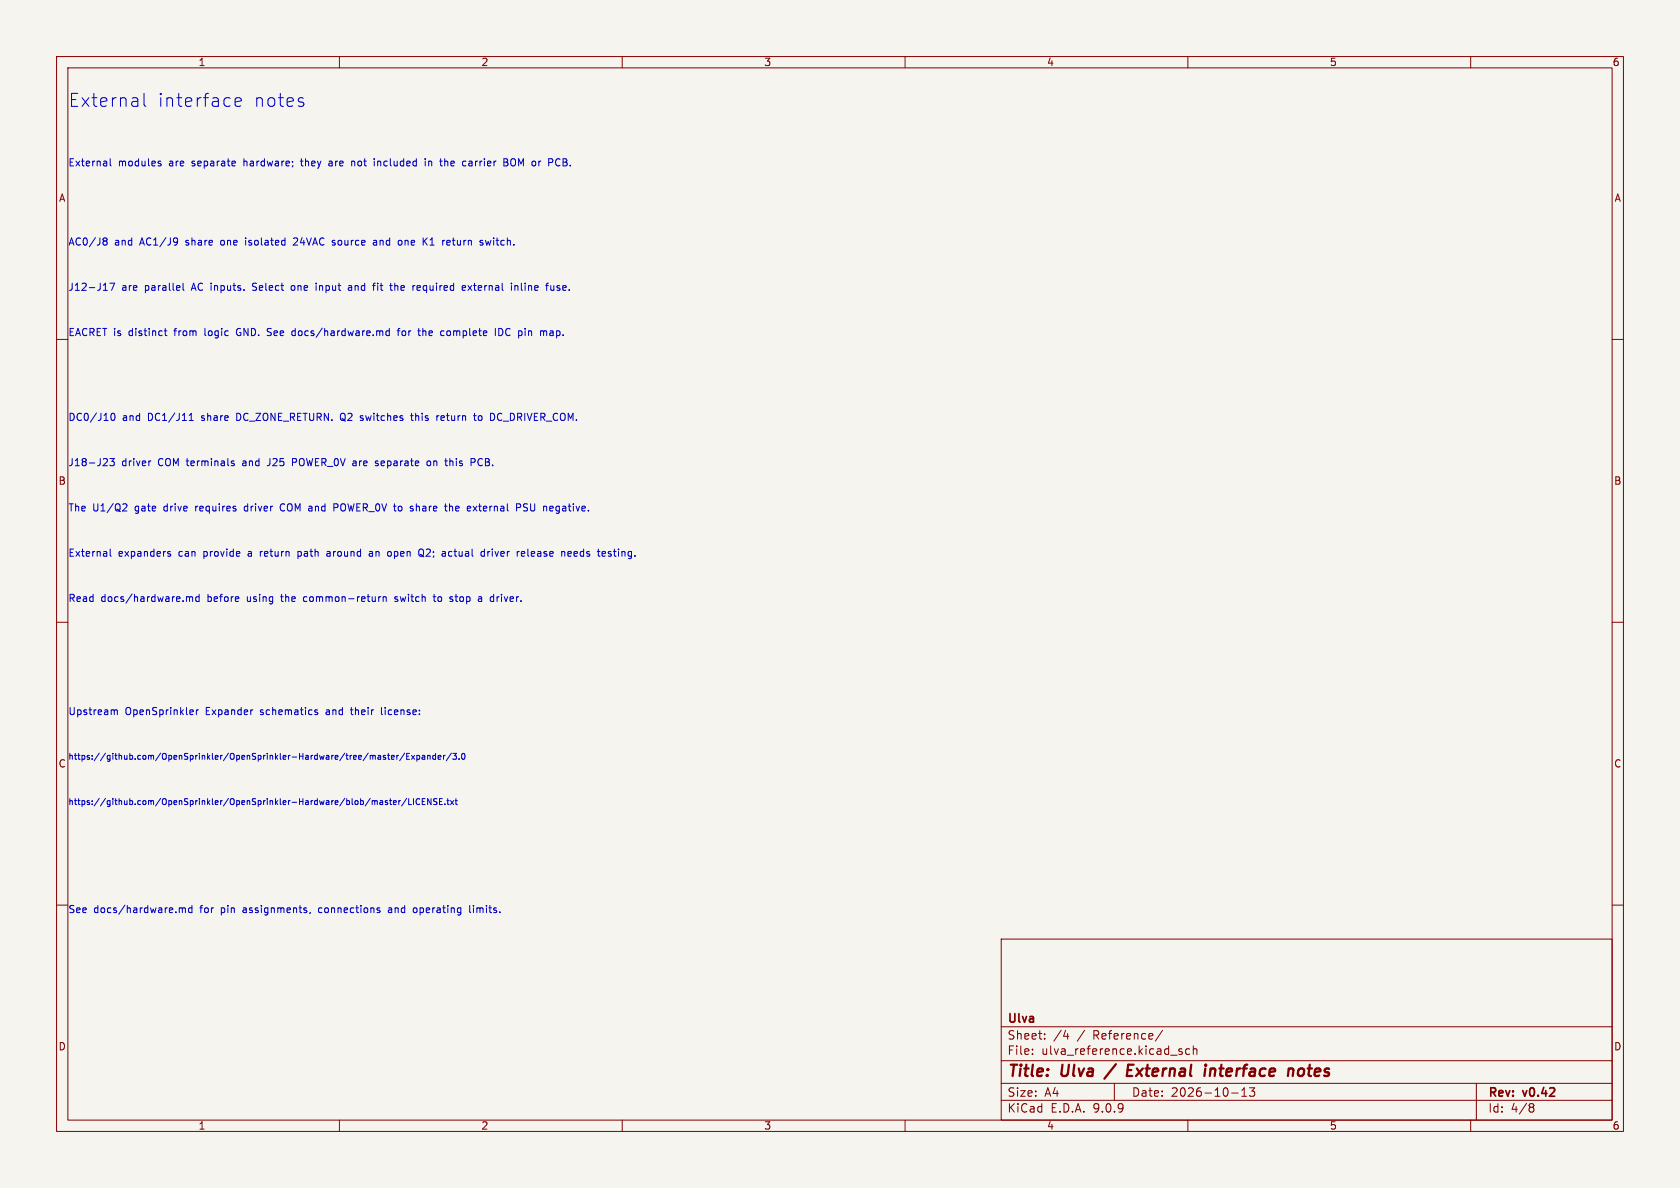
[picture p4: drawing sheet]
<svg xmlns="http://www.w3.org/2000/svg" width="297mm" height="210mm" viewBox="0 0 297 210" stroke-linecap="round" stroke-linejoin="round" font-family="sans-serif">
<path d="M0 0h297v210h-297z" fill="#f5f4ef" stroke="#f5f4ef" stroke-width=".18"/>
<g fill="none" stroke="#840000" stroke-width=".18">
<path d="M10 10h277v190h-277zM12 12h273v186h-273zM60 10v2M110 10v2M160 10v2M210 10v2M260 10v2M10 60h2M285 60h2M10 110h2M285 110h2M10 160h2"/>
<path d="M177 166h108v32h-108zM285 160h2M60 198v2M110 198v2M160 198v2M177 194.5h108M177 191.5h108M177 187.5h108M177 181.5h108M182.5 186.3v.1M182.5 185.5v.1M184.7 183.6v.1"/>
<path d="M184.7 182.8v.1M188 183.2h1M188.7 182.7v1M197 191.5v3M205.5 182.1l-1.3 2M209 185.5l-.4-.1-.2 .2 .1 .2 .5 .2v.3h-.6M210 198v2M210.3 185.5l-.4-.1-.3 .3v.4l.1 .2h.6M211 185.5l.2-.1 .3 .1 .1 .9M211 184.9v1.5M217.7 193.2h1.2M219.5 193.8h.9"/>
<path d="M219.5 192.7l.5-.4v1.5M220.9 192.3h.9l-.5 .6 .4 .1v.7l-.2 .1h-.4l-.2-.1M260 198v2M261 191.5v6.5M270.6 195.1l.4 .1 .2 .2-.3 .3M270.6 195.7h.3M270.9 195.7l.2 .2 .1 .4-.2 .2-.4 .1"/>
</g>
<path d="M197.3 188.1l-2.1 2.6M199.3 189.2h.7M200.4 188.2h-.9l-.3 2h1M213.1 188.9l-.2 1.3M213.2 188.2l-.1 .2M213.2 188.2l-.1 .1v.1M213.2 188.2l.1 .1-.2 .1M214 188.9l-.1 1.3M214.6 188.9l-.6 .2M227.9 189l.2-.1 .5 .1-.1 1.2M230.2 188.9a.62 .62 0 0 0-.7 .4v.7a.52 .52 0 0 0 .8 .1" fill="none" stroke="#840000" stroke-width=".4"/>
<g fill="none" stroke="#0000c2" stroke-width=".18">
<path d="M25.5 16.5v2l.3 .3M41.6 18l1.1-.2-.2-.4-.6-.1-.3 .3 .1 1.1 .2 .1 .6-.1M53.4 18l.3 .4-.1 .3-.2 .1M53.4 17.3l.2 .1M19.5 28.1v1l.2 .2M28.1 28.9l.3 .1 .1 .1-.2 .2h-.2M28.1 28.5h.3M53.1 28.5h.5M53.3 28.1v1.2M58.5 28.5h-.3M58.6 28.8h-.3l-.2 .2 .1 .3h.4M62.2 28.6l.3-.1 .2 .2"/>
<path d="M62.2 28.5v.8M66.8 28.5v.8M67 28.5l-.2 .1M75.2 28.1v.1M75.2 28.5v.8M75.8 28.5v.8M76.1 28.5l-.3 .1M78.6 28.1v1.2M79 28.5l-.4 .1M83.3 28.5h-.4M83.3 28.8h-.3l-.1 .2v.3h.4M89.1 28.1l.6 .1 .1 .2-.3 .3"/>
<path d="M89.1 28.7h.4M89.5 28.7l.3 .2v.3l-.7 .1M90.8 28.1a.43 .43 0 0 0-.5 .4v.4a.43 .43 0 0 0 .5 .4M98.5 28.1h.3l.2 .1M99 29.2l-.2 .1h-.3M18.3 51.3h.7M18.3 42.5l.2 .1M18.3 42.1h.4l.2 .1v.2l-.2 .2M18.5 42.6h.2M18.5 42.6l-.2 .1M18.7 42.6l.2 .2v.4l-.2 .1h-.4M19.4 50.1h.9l-.6 1.2"/>
<path d="M29 58.5h.5M29.2 58.1v1l.3 .2M31.1 42.1l.2 .1a1.03 1.03 0 0 1-.2 1.1M31.4 42.6l-.3 .2M32.4 50.1v1l.1 .2M42 58.1l-.2 .5 .2 .7M43.4 42.1v.1M43.4 42.5v.8M44.6 51.3h.2M44.9 50.1l-.3 .2 .3 .4M51.7 58.5h.5M51.7 59.3h.5"/>
<path d="M51.9 50.5h-.3l-.1 .2v.5l.4 .1M52.4 42.1l-.5 .1M52.6 42.6l-.8 .7h.8M55.9 50.1v.1M55.9 50.5v.8M58.9 42.9l.4 .2M58.9 42.5h.3M59.3 43.1l-.2 .2h-.3M61.6 50.5h.5l.1 .8M62.2 50.8h-.4l-.2 .2 .2 .3h.4M65.9 50.5h.4M66 42.5h.5l.1 .8"/>
<path d="M66.2 50.1h.1M66.6 42.8h-.4l-.2 .2 .2 .3h.4M66.8 50.1v.1M66.8 50.5v.8M68.8 58.5h-.3l-.3 .2 .1 .6h.5M68.8 58.1v1.2M69.8 50.1v1.2M70.2 50.5l-.4 .1M70.2 58.5h.5M70.6 42.5h.3l.2 .2-.1 .5-.4 .1M70.7 58.1l-.3 .1v1.1M73.7 50.9l.6-.1v-.3h-.4l-.2 .2 .1 .6h.5"/>
<path d="M73.8 58.5h.5M74.2 59.3h.1M74.8 58.1v1.2M74.9 58.5l-.1 .1M75 42.6l.5 .7M75.5 42.1l-.7 .7M78.4 58.5h.1M78.5 59.3h-.1M79 42.9l.6-.1-.1-.3h-.3l-.2 .2v.6h.5M79 58.6v.6M81.8 51.3h.5M81.8 50.5h.3l.2 .3-.6 .1"/>
<path d="M82.7 50.5l.7 .8M83.4 50.5l-.7 .8M85.2 42.9l.2 .2-.2 .2M85.2 42.5h.1M85.8 42.5l.3 .8 .2-.6 .2 .6M87.6 58.1v1.2M88.2 58.1a.64 .64 0 0 1 .7 .6 .64 .64 0 0 1-.7 .6zM91 50.6l.2-.1h.3l.1 .8M91 50.5v.8M96.6 58.5v.8M97.4 50.5v.8h.3l.2-.1M97.4 58.5h-.2"/>
<path d="M97.4 58.8l-.2 .2 .2 .3M97.9 50.5v.8M98.5 51.3h.1M98.5 50.5v.3M19.7 73.2l.2-.1a.68 .68 0 0 1 .4 .6 .68 .68 0 0 1-.4 .6l-.2-.1-.1-.4zM33.4 74.3h.8M33.4 73.4l.4-.3v1.2M60.4 73.1a.9 .9 0 0 0 0 1.2M63.7 74.3h.3M63.7 73.7l.3 .2M64 73.5l-.3 .2M72.6 73.5h.5"/>
<path d="M72.8 73.1v1l.3 .2M77.2 73.5v.8M77.6 73.5l-.4 .2M78 73.5v.8M78.6 73.8l-.6 .1M83.7 73.5h.5M83.9 73.1v1l.3 .2M84.8 73.5l-.2 .2v.4l.2 .2M87.3 73.2l.2 .4-.2 .5M18.8 81.1l.2 .2-.1 .3-.7 .7h.8M19.4 81.1h.8l-.4 .4 .3 .2v.5l-.1 .1-.6-.1M19.5 97.1v1l.2 .2"/>
<path d="M21.9 89.1h.4l.1 .3-.7 .9h.7M26.6 81.5h.1M29.7 97.8l.4 .2 .1 .1-.2 .2h-.4M29.7 97.5h.4M40.9 81.8l.5 .3v.2h-.4M40.9 81.5h.5M43.3 89.5l-.1 .2 .1 .6M46 97.5v.8M46.3 97.5l-.3 .2M47.5 82.3h-.3M50 89.1a.68 .68 0 0 0-.5 .6 .68 .68 0 0 0 .5 .6M51.7 81.7h.5"/>
<path d="M52.2 81.1h-.5v1.2M52.7 98.3h.3M52.7 97.5v1.3M53 97.5h-.3M57.8 97.5h.5M58.4 97.8h-.5l-.1 .2 .1 .3h.5M59 89.1h.5l.3 .2-.2 .4h-.6M65.3 97.5h.5l.1 .8M65.9 97.8h-.5l-.1 .2 .1 .3h.5M66.5 81.9l.3 .1 .1 .1-.2 .2h-.2M66.5 81.5h.3M68.9 97.5l.3 .2v.4l-.3 .2"/>
<path d="M73.6 89.1v1.2M73.7 89.5l-.1 .1M74.3 97.1a.43 .43 0 0 1 .6 .4v.4a.43 .43 0 0 1-.6 .4M74.4 98l.5 .5M75.6 81.5h.3l.2 .2v.4l-.2 .2h-.3l-.1-.2zM79.5 89.1v1.2M79.5 89.6l.3-.1 .2 .2M79.5 97.5l-.2 .2v.4l.2 .2M79.5 81.1v1.2M79.9 81.5l-.4 .1M83.3 81.1h.5l.2 .2-.1 .4h-.6M83.6 89.5l.7 .8"/>
<path d="M84.3 89.5l-.7 .8M84.7 81.1l-.2 .5 .2 .7M85.2 98.3h.4M85.2 97.5h.4M85.6 97.1v1.2M86.2 97.5v.8M86.6 97.5l-.4 .2M91.3 89.1h.5l.2 .2-.1 .4h-.6M92.2 97.9l.6-.1-.1-.3h-.3l-.2 .2v.6h.5M92.5 90.3h.6M93.3 89.1h-.5l-.3 .2 .2 .3 .4 .2M97.6 89.5l.2 .3-.6 .1"/>
<path d="M97.7 90.3h-.1M100.4 97.9l.6-.1-.1-.3h-.3l-.2 .2 .1 .6h.4M107.5 98.3h.4M107.9 97.5l-.4 .2 .1 .1 .3 .1M33 105.5v.8M33 105.6l.3-.1 .2 .2M33.5 105.7l.2-.2h.3l.1 .8M33.5 105.7v.6M35.2 105.5h-.4l-.2 .2 .1 .6h.5M35.2 105.1v1.2M53.9 105.5l-.3 .2v.4l.3 .2M67 105.5v.8"/>
<path d="M67.3 105.5l-.3 .2M67.7 105.6l.2-.1h.3l.1 .8M67.7 105.5v.8M69.8 106.3h.4M70.2 105.5l-.4 .2 .1 .1 .3 .1M76.6 105.5h.5M76.7 105.1v1l.4 .2M79.7 105.5h.3M79.7 105.9l.3 .1 .1 .1-.2 .2h-.2M84.6 105.5h.5l.1 .8M84.6 106.3h.6M85.2 105.8l-.6 .1"/>
<path d="M20.1 125.5l.1 .2M20.2 125.7v.6M20.2 125.7l.2-.2h.3v.8M34 125.5l.2 .3-.6 .1M34.1 126.3h-.1M34.7 125.5v.8M35.1 125.5l-.4 .2M44.6 125.5h.1M55.6 125.7l.6 .4-.2 .2h-.4M56.1 125.5h-.3l-.2 .2M61.9 125.5h.5M62.1 125.1l.1 1.2"/>
<path d="M67.2 133.5l.1 .2v.5M67.3 134.2h-.1M67.3 133.8h-.1M67.4 125.1v1l.2 .2M68.2 133.6l-.3-.1-.1 .2v.1l.4 .1v.3h-.4M68.5 133.5h.4M68.7 133.2v.9l.2 .1M69.2 133.9l.5-.1v-.2l-.3-.1-.2 .2 .1 .5h.4M70.2 133.5v.7M70.5 133.5l-.3 .2M71.6 133.1l-.9 1.4M71.9 133.7h.4"/>
<path d="M72.4 133.2h-.5v1h.5M72.8 133.5l.5 .7M73.3 133.5l-.5 .7M73.7 133.5v1.1M73.7 133.6l.3-.1 .2 .2-.1 .5h-.4M74.7 133.6h.4v.6M75.1 133.8l-.5 .2 .2 .2h.3M75.6 133.6h.4l.1 .6M75.6 133.5v.7M77 133.6l-.3-.1-.2 .2 .1 .5h.4M77 133.2v1M77.5 133.9l.5-.1-.1-.2-.3-.1-.1 .2v.5h.4"/>
<path d="M78.4 133.5v.7M78.7 133.5l-.3 .2M79.8 133.1l-.9 1.4M80.1 133.2h.6l-.3 .4 .3 .1v.4l-.2 .1-.4-.1M81.2 134.1v.1M81.8 133.2h.1a.56 .56 0 0 1 .3 .5 .56 .56 0 0 1-.3 .5 .7 .7 0 0 1-.1-1zM67.2 141.6h.4l.1 .6M67.7 141.8l-.5 .2 .1 .2h.4M68.5 141.6l-.2-.1-.2 .2 .1 .1 .3 .1v.3h-.4M68.9 141.5h.4M69 141.2v.9l.3 .1M69.6 141.9l.5-.1-.1-.2-.3-.1-.1 .2v.5h.4"/>
<path d="M70.5 141.5v.7M70.8 141.5l-.3 .2M71.9 141.1l-.9 1.4M72.3 141.2v1h.5M73.1 141.2v1M74.2 141.3a.47 .47 0 0 0-.7 .4 .47 .47 0 0 0 .7 .4M74.7 141.7h.3M75.2 141.2h-.5v1h.5M76.2 141.2v1l-.6-1v1M77.3 141.2l-.6 .1v.3l.5 .2 .1 .2-.2 .2h-.4M77.7 141.7h.4M78.2 141.2h-.5v1h.5"/>
<path d="M78.7 142.1v.1M79 141.5h.4M79.2 141.2v.9l.2 .1M79.7 141.5l.5 .7M80.2 141.5l-.5 .7M80.5 141.5h.4M80.6 141.2v.9l.3 .1M31.7 160.5v.8M31.7 160.6l.4-.1 .1 .2M32.2 160.7l.2-.2h.3l.1 .8M32.2 160.7v.6M33.9 160.5h-.3l-.3 .2 .1 .6h.5"/>
<path d="M33.9 160.1v1.2M54.9 161.3l-.2 .2M56.5 160.5l-.2 .2v.4l.2 .2M66.8 160.5h.3M66.8 160.9l.3 .1 .1 .1-.2 .2h-.2M69.1 160.5h-.4M69.1 160.8h-.3l-.2 .2 .1 .3h.4M73.6 160.5h-.3l-.2 .2v.5l.2 .1h.3M83 160.1v1l.2 .2M83.7 160.1v.1M83.7 160.5v.8"/>
</g>
<g font-size="3.2" fill="#0000c2">
<text x="12" y="19.1">External</text>
<text x="27.8" y="19.1">interface</text>
<text x="44.7" y="19.1">notes</text>
</g>
<g font-size="2.8" fill="#840000">
<text x="178" y="190.9">Title:</text>
<text x="187.7" y="190.9">Ulva</text>
<text x="200.9" y="190.9">External</text>
<text x="215.4" y="190.9">interface</text>
<text x="231" y="190.9">notes</text>
</g>
<g font-size="2.1" fill="#840000">
<text x="178" y="184">Sheet:</text>
<text x="178" y="181.2">Ulva</text>
<text x="186.2" y="184">/4</text>
<text x="190.5" y="184">/</text>
<text x="193.4" y="184">Reference/</text>
<text x="178" y="186.7">File:</text>
<text x="184.1" y="186.7">ulva_reference.kicad_sch</text>
<text x="178" y="196.9">KiCad</text>
<text x="178" y="194.1">Size:</text>
<text x="184.7" y="194.1">A4</text>
<text x="185.7" y="196.9">E.D.A.</text>
<text x="193.3" y="196.9">9.0.9</text>
<text x="200" y="194.1">Date:</text>
<text x="207" y="194.1">2026-10-13</text>
<text x="263" y="194.3">Rev:</text>
<text x="263" y="196.9">Id:</text>
<text x="267.1" y="196.9">4/8</text>
<text x="269.4" y="194.3">v0.42</text>
</g>
<g font-size="1.8" fill="#840000">
<text x="35" y="11.9">1</text>
<text x="85" y="11.9">2</text>
<text x="135" y="11.9">3</text>
<text x="185" y="11.9">4</text>
<text x="235" y="11.9">5</text>
<text x="285" y="11.9">6</text>
<text x="10.3" y="35.9">A</text>
<text x="285.3" y="35.9">A</text>
<text x="10.3" y="85.9">B</text>
<text x="285.3" y="85.9">B</text>
<text x="10.3" y="135.9">C</text>
<text x="285.3" y="135.9">C</text>
<text x="10.3" y="185.9">D</text>
<text x="285.3" y="185.9">D</text>
<text x="35" y="199.9">1</text>
<text x="85" y="199.9">2</text>
<text x="135" y="199.9">3</text>
<text x="185" y="199.9">4</text>
<text x="235" y="199.9">5</text>
<text x="285" y="199.9">6</text>
</g>
<g font-size="1.8" fill="#0000c2">
<text x="12" y="29.6">External</text>
<text x="20.9" y="29.6">modules</text>
<text x="30" y="29.6">are</text>
<text x="34.2" y="29.6">separate</text>
<text x="43.5" y="29.6">hardware;</text>
<text x="53.9" y="29.6">they</text>
<text x="59" y="29.6">are</text>
<text x="63.2" y="29.6">not</text>
<text x="67.4" y="29.6">included</text>
<text x="76.6" y="29.6">in</text>
<text x="79.5" y="29.6">the</text>
<text x="83.7" y="29.6">carrier</text>
<text x="91.1" y="29.6">BOM or</text>
<text x="99.4" y="29.6">PCB.</text>
<text x="12" y="43.6">AC0/J8</text>
<text x="20.2" y="43.6">and</text>
<text x="24.9" y="43.6">AC1/J9</text>
<text x="33.1" y="43.6">share</text>
<text x="39.5" y="43.6">one</text>
<text x="44" y="43.6">isolated</text>
<text x="52.8" y="43.6">24VAC</text>
<text x="59.8" y="43.6">source</text>
<text x="67.3" y="43.6">and</text>
<text x="71.9" y="43.6">one</text>
<text x="76.4" y="43.6">K1</text>
<text x="80.1" y="43.6">return</text>
<text x="86.9" y="43.6">switch.</text>
<text x="12" y="51.6">J12-J17</text>
<text x="21.5" y="51.6">are</text>
<text x="25.7" y="51.6">parallel</text>
<text x="34.2" y="51.6">AC inputs.</text>
<text x="45.3" y="51.6">Select</text>
<text x="52.3" y="51.6">one</text>
<text x="56.9" y="51.6">input</text>
<text x="62.9" y="51.6">and</text>
<text x="67.5" y="51.6">fit</text>
<text x="70.7" y="51.6">the</text>
<text x="74.8" y="51.6">required</text>
<text x="83.8" y="51.6">external</text>
<text x="92.7" y="51.6">inline</text>
<text x="99.1" y="51.6">fuse.</text>
<text x="12" y="59.6">EACRET is</text>
<text x="22.9" y="59.6">distinct</text>
<text x="31.1" y="59.6">from</text>
<text x="36.6" y="59.6">logic</text>
<text x="42.5" y="59.6">GND. See</text>
<text x="52.7" y="59.6">docs/hardware.md</text>
<text x="71.6" y="59.6">for</text>
<text x="75.5" y="59.6">the</text>
<text x="79.6" y="59.6">complete</text>
<text x="89.4" y="59.6">IDC</text>
<text x="93.7" y="59.6">pin</text>
<text x="97.8" y="59.6">map.</text>
<text x="12" y="74.6">DC0/J10</text>
<text x="21.6" y="74.6">and</text>
<text x="26.3" y="74.6">DC1/J11</text>
<text x="35.9" y="74.6">share</text>
<text x="42.3" y="74.6">DC_ZONE_RETURN.</text>
<text x="60.9" y="74.6">Q2</text>
<text x="64.6" y="74.6">switches</text>
<text x="73.8" y="74.6">this</text>
<text x="78.5" y="74.6">return</text>
<text x="85.3" y="74.6">to</text>
<text x="88.4" y="74.6">DC_DRIVER_COM.</text>
<text x="12" y="82.6">J18-J23</text>
<text x="21.5" y="82.6">driver</text>
<text x="28.1" y="82.6">COM terminals</text>
<text x="43.4" y="82.6">and</text>
<text x="48" y="82.6">J25</text>
<text x="52.5" y="82.6">POWER_0V are</text>
<text x="67.6" y="82.6">separate</text>
<text x="77" y="82.6">on</text>
<text x="80.4" y="82.6">this</text>
<text x="85.1" y="82.6">PCB.</text>
<text x="12" y="90.6">The</text>
<text x="16.4" y="90.6">U1/Q2</text>
<text x="24" y="90.6">gate</text>
<text x="29.2" y="90.6">drive</text>
<text x="35" y="90.6">requires</text>
<text x="43.9" y="90.6">driver</text>
<text x="50.4" y="90.6">COM and</text>
<text x="60.3" y="90.6">POWER_0V to</text>
<text x="74.2" y="90.6">share</text>
<text x="80.6" y="90.6">the</text>
<text x="84.7" y="90.6">external</text>
<text x="93.6" y="90.6">PSU</text>
<text x="98.5" y="90.6">negative.</text>
<text x="12" y="98.6">External</text>
<text x="20.9" y="98.6">expanders</text>
<text x="31.7" y="98.6">can</text>
<text x="36.3" y="98.6">provide</text>
<text x="44.3" y="98.6">a</text>
<text x="46.6" y="98.6">return</text>
<text x="53.5" y="98.6">path</text>
<text x="58.8" y="98.6">around</text>
<text x="66.5" y="98.6">an</text>
<text x="70" y="98.6">open</text>
<text x="75.7" y="98.6">Q2;</text>
<text x="80" y="98.6">actual</text>
<text x="87.1" y="98.6">driver</text>
<text x="93.7" y="98.6">release</text>
<text x="101.7" y="98.6">needs</text>
<text x="108.4" y="98.6">testing.</text>
<text x="12" y="106.6">Read</text>
<text x="17.8" y="106.6">docs/hardware.md</text>
<text x="36.8" y="106.6">before</text>
<text x="43.9" y="106.6">using</text>
<text x="50.2" y="106.6">the</text>
<text x="54.3" y="106.6">common-return</text>
<text x="70.7" y="106.6">switch</text>
<text x="77.8" y="106.6">to</text>
<text x="80.8" y="106.6">stop</text>
<text x="86" y="106.6">a</text>
<text x="88.4" y="106.6">driver.</text>
<text x="12" y="126.6">Upstream</text>
<text x="22.1" y="126.6">OpenSprinkler</text>
<text x="36.5" y="126.6">Expander</text>
<text x="46.3" y="126.6">schematics</text>
<text x="58.1" y="126.6">and</text>
<text x="62.7" y="126.6">their</text>
<text x="68.3" y="126.6">license:</text>
<text x="12" y="161.6">See</text>
<text x="16.6" y="161.6">docs/hardware.md</text>
<text x="35.5" y="161.6">for</text>
<text x="39.3" y="161.6">pin</text>
<text x="43.4" y="161.6">assignments,</text>
<text x="57" y="161.6">connections</text>
<text x="69.5" y="161.6">and</text>
<text x="74.1" y="161.6">operating</text>
<text x="84.3" y="161.6">limits.</text>
</g>
<g font-size="1.5" fill="#0000c2">
<text x="12" y="134.5">https://github.com/OpenSprinkler/OpenSprinkler-Hardware/tree/master/Expander/3.0</text>
<text x="12" y="142.5">https://github.com/OpenSprinkler/OpenSprinkler-Hardware/blob/master/LICENSE.txt</text>
</g>
</svg>
